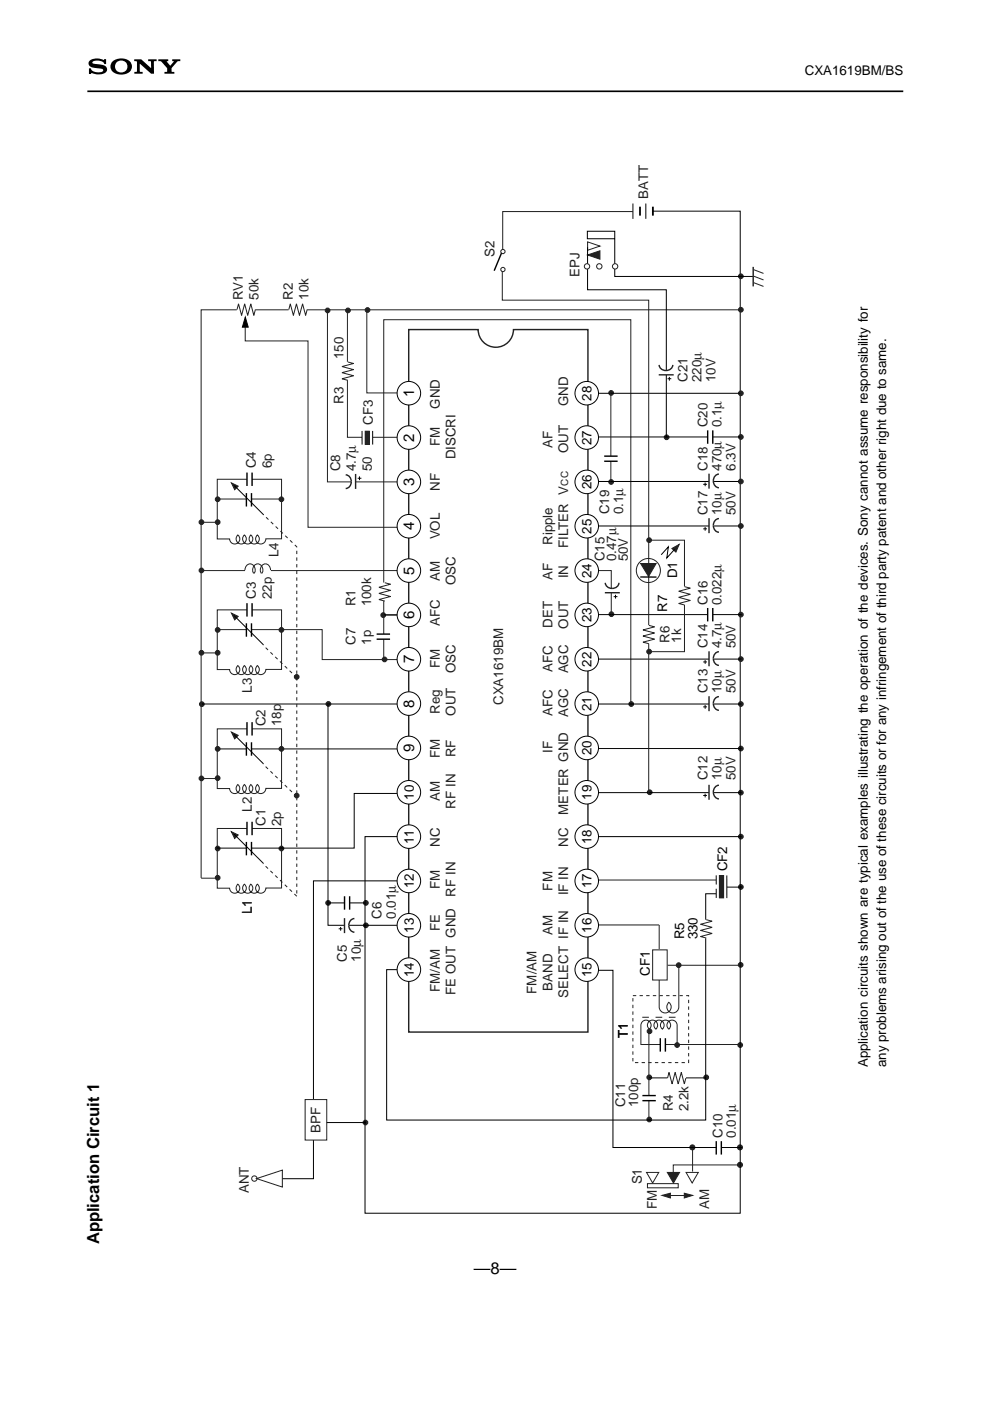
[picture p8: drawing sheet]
<svg xmlns="http://www.w3.org/2000/svg" width="210mm" height="297mm" viewBox="0 0 210 297" stroke-linecap="round" stroke-linejoin="round" font-family="sans-serif">
<path d="M18.9 12.9a3.3 3.3 0 0 1 3.2-.2v-.2h.4v1.1h-.4a1.68 1.68 0 0 0-2.5-.3 .65 .65 0 0 0 .8 .3h.6a1.36 1.36 0 0 1 1.7 1.4 2.8 2.8 0 0 1-3.3 .5l-.1 .2h-.4v-1.2h.4a1.69 1.69 0 0 0 2.3 .7l.2-.1v-.4l-.5-.2a4.1 4.1 0 0 1-2.4-.6 .8 .8 0 0 1 0-1zM23.9 13a2.74 2.74 0 0 1 4 .5 1.72 1.72 0 0 1-1.8 2.3h-.4v-.4a1.27 1.27 0 0 0 1.1-1.9 1.27 1.27 0 0 0-2.1-.2 1.27 1.27 0 0 0 .7 2l.3 .1v.4a1.84 1.84 0 0 1-2.2-2.3zM28.5 12.6h1.4l2.1 1.9v-1.5h-.6v-.4h1.8v.4h-.5v2.6h-.7l-2.4-2.1 .1 1.7h.5v.4h-1.7v-.4h.5v-2v-.2h-.5zM33.6 12.6h2.1v.4l-.3 .1 .7 .8 .7-.8-.3-.1v-.4h1.7v.4h-.5l-1.3 1.4v.8h.6v.4h-2.1v-.4h.5v-.7l-1.3-1.5h-.5z" fill="#000"/>
<path d="M18.5 19.4h173" fill="none" stroke="#000" stroke-width=".35"/>
<path d="M86.7 69.9h14.7a3.7 3.7 0 0 0 3.7 3.7 3.7 3.7 0 0 0 3.8-3.7h15.8v148.9h-38z" fill="none" stroke="#231f20" stroke-width=".3"/>
<path d="M156.7 65.7h-114.1v120.4" fill="none" stroke="#231f20" stroke-width=".21"/>
<path d="M50.3 65.4h3.7v.5h-3.7z" fill="#fff"/>
<path d="M50.3 65.4h3.7v.5h-3.7z" fill="none" stroke="#fff" stroke-width=".21"/>
<path d="M50.3 65.6l.3-1.2 .6 2.5 .7-2.5 .6 2.5 .7-2.5 .6 2.5 .3-1.3" fill="none" stroke="#231f20" stroke-width=".21"/>
<path d="M61.3 65.4h3.7v.5h-3.7z" fill="#fff"/>
<path d="M61.3 65.4h3.7v.5h-3.7z" fill="none" stroke="#fff" stroke-width=".21"/>
<path d="M61.2 65.6l.4-1.2 .6 2.5 .7-2.5 .6 2.5 .7-2.5 .6 2.5 .3-1.3" fill="none" stroke="#231f20" stroke-width=".21"/>
<circle cx="59.7" cy="105.9" r=".5" fill="#231f20"/>
<circle cx="59.7" cy="105.9" r=".5" fill="none" stroke="#231f20" stroke-width=".21"/>
<circle cx="46.2" cy="105.9" r=".5" fill="#231f20"/>
<circle cx="46.2" cy="105.9" r=".5" fill="none" stroke="#231f20" stroke-width=".21"/>
<circle cx="46.2" cy="110.7" r=".5" fill="#231f20"/>
<circle cx="46.2" cy="110.7" r=".5" fill="none" stroke="#231f20" stroke-width=".21"/>
<circle cx="42.7" cy="110.7" r=".5" fill="#231f20"/>
<circle cx="42.7" cy="110.7" r=".5" fill="none" stroke="#231f20" stroke-width=".21"/>
<circle cx="42.7" cy="138.4" r=".5" fill="#231f20"/>
<circle cx="42.7" cy="138.4" r=".5" fill="none" stroke="#231f20" stroke-width=".21"/>
<circle cx="42.7" cy="120.9" r=".5" fill="#231f20"/>
<circle cx="42.7" cy="120.9" r=".5" fill="none" stroke="#231f20" stroke-width=".21"/>
<circle cx="77.9" cy="65.7" r=".5" fill="#231f20"/>
<circle cx="77.9" cy="65.7" r=".5" fill="none" stroke="#231f20" stroke-width=".21"/>
<circle cx="73.8" cy="65.8" r=".5" fill="#231f20"/>
<circle cx="73.8" cy="65.8" r=".5" fill="none" stroke="#231f20" stroke-width=".21"/>
<circle cx="69.5" cy="65.8" r=".5" fill="#231f20"/>
<g fill="none" stroke="#231f20" stroke-width=".21">
<path d="M42.8 121h43.9"/>
<circle cx="69.5" cy="65.8" r=".5"/>
</g>
<circle cx="81.3" cy="130.4" r=".5" fill="#231f20"/>
<circle cx="81.3" cy="130.4" r=".5" fill="none" stroke="#231f20" stroke-width=".21"/>
<circle cx="81.5" cy="139.8" r=".5" fill="#231f20"/>
<circle cx="81.5" cy="139.8" r=".5" fill="none" stroke="#231f20" stroke-width=".21"/>
<circle cx="69.6" cy="149.2" r=".5" fill="#231f20"/>
<circle cx="69.6" cy="149.2" r=".5" fill="none" stroke="#231f20" stroke-width=".21"/>
<circle cx="42.8" cy="149.3" r=".5" fill="#231f20"/>
<g fill="none" stroke="#231f20" stroke-width=".21">
<path d="M81.5 130.4h5.2"/>
<circle cx="42.8" cy="149.3" r=".5"/>
</g>
<path d="M81.5 130.4h5.2M42.8 149.3h43.9M45.9 158.8h40.8" fill="none" stroke="#000" stroke-width=".21"/>
<circle cx="143.9" cy="204.6" r=".5" fill="#231f20"/>
<circle cx="143.9" cy="204.6" r=".5" fill="none" stroke="#231f20" stroke-width=".21"/>
<circle cx="157" cy="204.6" r=".5" fill="#231f20"/>
<circle cx="157" cy="204.6" r=".5" fill="none" stroke="#231f20" stroke-width=".21"/>
<circle cx="157.1" cy="177.4" r=".5" fill="#231f20"/>
<circle cx="157.1" cy="177.4" r=".5" fill="none" stroke="#231f20" stroke-width=".21"/>
<circle cx="157.1" cy="188.1" r=".5" fill="#231f20"/>
<circle cx="157.1" cy="188.1" r=".5" fill="none" stroke="#231f20" stroke-width=".21"/>
<circle cx="137.7" cy="218.6" r=".5" fill="#231f20"/>
<circle cx="137.7" cy="218.6" r=".5" fill="none" stroke="#231f20" stroke-width=".21"/>
<circle cx="137.7" cy="168" r=".5" fill="#231f20"/>
<circle cx="137.7" cy="168" r=".5" fill="none" stroke="#231f20" stroke-width=".21"/>
<circle cx="53.9" cy="249.9" r=".57" fill="#fff"/>
<circle cx="53.9" cy="249.9" r=".57" fill="none" stroke="#231f20" stroke-width=".21"/>
<path d="M125.5 177.4h31.7" fill="none" stroke="#000" stroke-width=".21"/>
<circle cx="157.1" cy="168.1" r=".5" fill="#231f20"/>
<circle cx="157.1" cy="168.1" r=".5" fill="none" stroke="#231f20" stroke-width=".21"/>
<path d="M124.4 168.1h32.8" fill="none" stroke="#000" stroke-width=".21"/>
<circle cx="157.1" cy="158.7" r=".5" fill="#231f20"/>
<circle cx="157.1" cy="158.7" r=".5" fill="none" stroke="#231f20" stroke-width=".21"/>
<path d="M124.4 158.7h32.8" fill="none" stroke="#000" stroke-width=".21"/>
<circle cx="156.9" cy="243.3" r=".53" fill="#231f20"/>
<g fill="none" stroke="#231f20" stroke-width=".21">
<path d="M124.6 51.3l2.6 .9-2.6 .9zM45.9 105.8h13.8M46.1 101.6h13.6v12.6h-3.3a1.09 1.09 0 0 1-1.6 1 1.09 1.09 0 0 1-.2-1.8 1.08 1.08 0 0 1 .1 1.6 1.08 1.08 0 0 1-1.6 0 1.08 1.08 0 0 1 .1-1.6 1.08 1.08 0 0 1 .1 1.6 1.08 1.08 0 0 1-1.6 0 1.08 1.08 0 0 1 .1-1.6 1.08 1.08 0 0 1 .1 1.6 1.08 1.08 0 0 1-1.6 0 1.08 1.08 0 0 1 .1-1.6 1.08 1.08 0 0 1-.2 1.8 1.08 1.08 0 0 1-1.5-.9h-2.6zM139.8 196.1v17.4a1.26 1.26 0 0 0 1.8 1.2 1.26 1.26 0 0 0 .2-2.2 1.28 1.28 0 0 0 .3 2.1 1.28 1.28 0 0 0 1.8-1.1v-8.8M141.6 204.7h15.6"/>
<circle cx="156.9" cy="243.3" r=".53"/>
</g>
<path d="M62.9 143.7l-7.1-6.9M62.9 189.4v-73.5l-7.1-6.8" fill="none" stroke="#231f20" stroke-width=".21" stroke-dasharray=".7 .7" stroke-linecap="butt"/>
<path d="M124.6 54.1l2.6-.9v1.8z" fill="#231f20"/>
<path d="M124.6 54.1l2.6-.9v1.8zM137.6 218.9v18.4M143.6 221.3v-3.9a1.08 1.08 0 0 0-1.6-1 1.08 1.08 0 0 0-.2 1.8 1.08 1.08 0 0 0 .1-1.6 1.08 1.08 0 0 0-1.6 0 1.08 1.08 0 0 0 .1 1.6 1.08 1.08 0 0 0 .1-1.6 1.08 1.08 0 0 0-1.5 0 1.08 1.08 0 0 0 .1 1.6 1.08 1.08 0 0 0 .1-1.6 1.08 1.08 0 0 0-1.6 0 1.08 1.08 0 0 0 .1 1.6 1.09 1.09 0 0 0-.3-1.8 1.09 1.09 0 0 0-1.5 1v4.1h21.4" fill="none" stroke="#231f20" stroke-width=".21"/>
<path d="M134.2 211.1h11.8v14.2h-11.8z" fill="none" stroke="#231f20" stroke-width=".21" stroke-dasharray=".7 .7" stroke-linecap="butt"/>
<circle cx="156.9" cy="247" r=".53" fill="#231f20"/>
<circle cx="156.9" cy="247" r=".53" fill="none" stroke="#231f20" stroke-width=".21"/>
<circle cx="146.8" cy="243.3" r=".53" fill="#231f20"/>
<g fill="none" stroke="#231f20" stroke-width=".21">
<path d="M146.8 243.3v5.1M157.2 247h-14.5v2.1"/>
<circle cx="146.8" cy="243.3" r=".53"/>
</g>
<path d="M141.5 248.6h2.6l-1.3 2.2z" fill="#231f20"/>
<path d="M141.5 248.6h2.6l-1.3 2.2z" fill="none" stroke="#231f20" stroke-width=".21"/>
<path d="M145.5 248.6h2.6l-1.3 2.2z" fill="#fff"/>
<path d="M145.5 248.6h2.6l-1.3 2.2z" fill="none" stroke="#231f20" stroke-width=".21"/>
<path d="M137.1 248.6h2.6l-1.3 2.2z" fill="#fff"/>
<path d="M137.1 248.6h2.6l-1.3 2.2zM137.3 251h6.5v.8h-6.5z" fill="none" stroke="#231f20" stroke-width=".21"/>
<path d="M138.4 201.4h3.1v6.4h-3.1z" fill="#fff"/>
<path d="M138.4 201.4h3.1v6.4h-3.1zM141.2 253.5h4.7" fill="none" stroke="#231f20" stroke-width=".21"/>
<path d="M136.2 215.7h7.1" fill="none" stroke="#231f20" stroke-width=".21" stroke-dasharray="1.4 1.4" stroke-linecap="butt"/>
<path d="M140.4 253.4l1.7-.4v1z" fill="#231f20"/>
<path d="M140.4 253.4l1.7-.4v1z" fill="none" stroke="#231f20" stroke-width=".21"/>
<path d="M145.1 253l1.8 .4-1.8 .6z" fill="#231f20"/>
<path d="M145.1 253l1.8 .4-1.8 .6z" fill="none" stroke="#231f20" stroke-width=".21"/>
<path d="M142.5 116.3l1.5-.9-.7 1.7z" fill="#231f20"/>
<path d="M73.7 65.8v26.9h13.4M77.8 65.8v17.5h9.3M142.5 116.3l1.5-.9-.7 1.7zM81.4 139.8v-72h52.4v81.5" fill="none" stroke="#231f20" stroke-width=".21"/>
<path d="M143 116.5l-1.6 1.8 .3-2.4-1.5 1.7" fill="none" stroke="#000" stroke-width=".21"/>
<path d="M76.8 92.1h2.2v1.4h-2.2z" fill="#fff"/>
<path d="M77.4 91.4h.9v2.8h-.9z" fill="#231f20"/>
<path d="M69.4 65.8v36.4h17.3M77.4 91.4h.9v2.8h-.9z" fill="none" stroke="#231f20" stroke-width=".21"/>
<path d="M76.8 91.4v2.9M79 91.4v2.9" fill="none" stroke="#000" stroke-width=".21"/>
<path d="M73.5 76.8h.5v3.7h-.5z" fill="#fff"/>
<path d="M73.5 76.8h.5v3.7h-.5z" fill="none" stroke="#fff" stroke-width=".21"/>
<path d="M73.8 76.7l1.2 .4-2.5 .6 2.5 .7-2.5 .6 2.5 .7-2.5 .6 1.3 .3" fill="none" stroke="#231f20" stroke-width=".21"/>
<path d="M74.5 101.7h.9v.9h-.9z" fill="#fff"/>
<path d="M73.3 100.7a1.47 1.47 0 0 1 1.2 1.4 1.47 1.47 0 0 1-1.2 1.5M75.4 100.5v3.2" fill="none" stroke="#231f20" stroke-width=".3"/>
<path d="M76.2 101v.8M76.6 101.4h-.8" fill="none" stroke="#000" stroke-width=".21"/>
<path d="M150.3 167.4h.9v1h-.9z" fill="#fff"/>
<path d="M150.3 166.4v3.2M152.4 166.5a1.47 1.47 0 0 0-1.2 1.4 1.47 1.47 0 0 0 1.2 1.5" fill="none" stroke="#231f20" stroke-width=".3"/>
<path d="M52 67.2l.6 2.2h-1.2zM149.5 168.3v.8M149.9 168.6l-.8 .1" fill="none" stroke="#000" stroke-width=".21"/>
<path d="M52 68.8v3.5h13.3v39.5h21.4" fill="none" stroke="#231f20" stroke-width=".21"/>
<path d="M52 67.2l.6 2.2h-1.2z" fill="#000"/>
<path d="M52.5 101.3h1v.6h-1z" fill="#fff"/>
<path d="M52.4 100.2v2.8M53.4 100.2v2.8" fill="none" stroke="#000" stroke-width=".3"/>
<path d="M52.3 105.6h1v.7h-1z" fill="#fff"/>
<path d="M49.1 102.4l1.4 .7-.7 .7z" fill="#231f20"/>
<path d="M42.6 110.7h3.4M49.1 102.4l1.4 .7-.7 .7z" fill="none" stroke="#231f20" stroke-width=".21"/>
<path d="M52.2 104.5v2.9M53.3 104.5v2.9" fill="none" stroke="#000" stroke-width=".3"/>
<path d="M49.6 102.9l6.3 6.2" fill="none" stroke="#000" stroke-width=".21"/>
<circle cx="59.7" cy="133.6" r=".5" fill="#231f20"/>
<circle cx="59.7" cy="133.6" r=".5" fill="none" stroke="#231f20" stroke-width=".21"/>
<circle cx="62.9" cy="143.5" r=".5" fill="#231f20"/>
<circle cx="62.9" cy="143.5" r=".5" fill="none" stroke="#231f20" stroke-width=".21"/>
<circle cx="62.9" cy="168.7" r=".5" fill="#231f20"/>
<circle cx="62.9" cy="168.7" r=".5" fill="none" stroke="#231f20" stroke-width=".21"/>
<circle cx="143.6" cy="221.6" r=".5" fill="#231f20"/>
<circle cx="143.6" cy="221.6" r=".5" fill="none" stroke="#231f20" stroke-width=".21"/>
<circle cx="156.9" cy="221.6" r=".5" fill="#231f20"/>
<circle cx="156.9" cy="221.6" r=".5" fill="none" stroke="#231f20" stroke-width=".21"/>
<circle cx="149.7" cy="228.4" r=".5" fill="#231f20"/>
<circle cx="149.7" cy="228.4" r=".5" fill="none" stroke="#231f20" stroke-width=".21"/>
<circle cx="137.7" cy="228.4" r=".5" fill="#231f20"/>
<circle cx="137.7" cy="228.4" r=".5" fill="none" stroke="#231f20" stroke-width=".21"/>
<circle cx="137.7" cy="237.4" r=".5" fill="#231f20"/>
<circle cx="137.7" cy="237.4" r=".5" fill="none" stroke="#231f20" stroke-width=".21"/>
<circle cx="46.2" cy="133.6" r=".5" fill="#231f20"/>
<circle cx="46.2" cy="133.6" r=".5" fill="none" stroke="#231f20" stroke-width=".21"/>
<circle cx="46.2" cy="138.4" r=".5" fill="#231f20"/>
<g fill="none" stroke="#231f20" stroke-width=".21">
<path d="M46.1 129.3h13.6v12.6h-3.3a1.09 1.09 0 0 1-1.6 1 1.09 1.09 0 0 1-.2-1.8 1.08 1.08 0 0 1 .1 1.6 1.08 1.08 0 0 1-1.6 0 1.08 1.08 0 0 1 .1-1.6 1.08 1.08 0 0 1 .1 1.6 1.08 1.08 0 0 1-1.6 0 1.08 1.08 0 0 1 .1-1.6 1.08 1.08 0 0 1 .1 1.6 1.08 1.08 0 0 1-1.6 0 1.08 1.08 0 0 1 .1-1.6 1.08 1.08 0 0 1-.2 1.8 1.08 1.08 0 0 1-1.5-.9h-2.6z"/>
<circle cx="46.2" cy="138.4" r=".5"/>
</g>
<path d="M52.5 129h1v.6h-1z" fill="#fff"/>
<path d="M52.4 127.9v2.8M53.4 127.9v2.8" fill="none" stroke="#000" stroke-width=".3"/>
<path d="M42.6 138.4h3.4" fill="none" stroke="#231f20" stroke-width=".21"/>
<path d="M51.9 120.4h5.5v.9h-5.5z" fill="#fff"/>
<path d="M53 119.5a1.24 1.24 0 0 1 .8 2 1.15 1.15 0 0 1 .7-1.9 1.15 1.15 0 0 1 1.2 1.6l-.2 .3a1.12 1.12 0 0 1 .4-1.8 1.12 1.12 0 0 1 1.5 1.2M53 119.5a1.21 1.21 0 0 0-1.1 1.4" fill="none" stroke="#231f20" stroke-width=".21"/>
<path d="M81.3 123.6h.5v3.7h-.5z" fill="#fff"/>
<path d="M81.3 123.6h.5v3.7h-.5z" fill="none" stroke="#fff" stroke-width=".21"/>
<path d="M46 133.5h22.3v6.3h18.4M81.6 123.6l1.2 .3-2.5 .6 2.5 .7-2.5 .6 2.5 .7-2.5 .6 1.3 .3" fill="none" stroke="#231f20" stroke-width=".21"/>
<path d="M52.3 133.2h1v.7h-1z" fill="#fff"/>
<path d="M49.1 130l1.4 .7-.7 .7z" fill="#231f20"/>
<path d="M49.1 130l1.4 .7-.7 .7z" fill="none" stroke="#231f20" stroke-width=".21"/>
<path d="M52.2 132.2v2.8M53.3 132.2v2.8" fill="none" stroke="#000" stroke-width=".3"/>
<path d="M49.6 130.5l6.3 6.2" fill="none" stroke="#000" stroke-width=".21"/>
<circle cx="42.7" cy="165" r=".5" fill="#231f20"/>
<circle cx="42.7" cy="165" r=".5" fill="none" stroke="#231f20" stroke-width=".21"/>
<path d="M62.9 168.9l-7.1-6.9" fill="none" stroke="#231f20" stroke-width=".21" stroke-dasharray=".7 .7" stroke-linecap="butt"/>
<circle cx="59.7" cy="158.8" r=".5" fill="#231f20"/>
<circle cx="59.7" cy="158.8" r=".5" fill="none" stroke="#231f20" stroke-width=".21"/>
<circle cx="46.2" cy="158.8" r=".5" fill="#231f20"/>
<circle cx="46.2" cy="158.8" r=".5" fill="none" stroke="#231f20" stroke-width=".21"/>
<circle cx="46.2" cy="165" r=".5" fill="#231f20"/>
<g fill="none" stroke="#231f20" stroke-width=".21">
<path d="M46.1 154.5h13.6v12.7h-3.3a1.09 1.09 0 0 1-1.6 1 1.09 1.09 0 0 1-.2-1.9 1.08 1.08 0 0 1 .1 1.6 1.08 1.08 0 0 1-1.6 0 1.08 1.08 0 0 1 .1-1.6 1.08 1.08 0 0 1 .1 1.6 1.08 1.08 0 0 1-1.6 0 1.08 1.08 0 0 1 .1-1.6 1.08 1.08 0 0 1 .1 1.6 1.08 1.08 0 0 1-1.6 0 1.08 1.08 0 0 1 .1-1.6 1.08 1.08 0 0 1-.2 1.9 1.08 1.08 0 0 1-1.5-1h-2.6z"/>
<circle cx="46.2" cy="165" r=".5"/>
</g>
<path d="M52.5 154.2h1v.6h-1z" fill="#fff"/>
<path d="M52.4 153.1v2.9M53.4 153.1v2.9" fill="none" stroke="#000" stroke-width=".3"/>
<path d="M140.1 221.2h1v.6h-1z" fill="#fff"/>
<path d="M140 220.1v2.9M141.1 220.1v2.9" fill="none" stroke="#000" stroke-width=".3"/>
<path d="M137.3 232.3h.6v1h-.6z" fill="#fff"/>
<path d="M136.2 233.4h2.8M136.2 232.3h2.8" fill="none" stroke="#000" stroke-width=".3"/>
<path d="M42.6 165.1h3.4" fill="none" stroke="#231f20" stroke-width=".21"/>
<path d="M52.3 158.4h1v.7h-1z" fill="#fff"/>
<path d="M49.1 155.2l1.4 .7-.7 .8z" fill="#231f20"/>
<path d="M49.1 155.2l1.4 .7-.7 .8z" fill="none" stroke="#231f20" stroke-width=".21"/>
<path d="M52.2 157.4v2.8M53.3 157.4v2.8" fill="none" stroke="#000" stroke-width=".3"/>
<path d="M49.6 155.7l6.3 6.3" fill="none" stroke="#000" stroke-width=".21"/>
<path d="M62.9 190l-7.1-6.8" fill="none" stroke="#231f20" stroke-width=".21" stroke-dasharray=".7 .7" stroke-linecap="butt"/>
<circle cx="59.7" cy="179.9" r=".5" fill="#231f20"/>
<circle cx="59.7" cy="179.9" r=".5" fill="none" stroke="#231f20" stroke-width=".21"/>
<circle cx="77.6" cy="196.2" r=".5" fill="#231f20"/>
<circle cx="77.6" cy="196.2" r=".5" fill="none" stroke="#231f20" stroke-width=".21"/>
<circle cx="77.6" cy="191.4" r=".5" fill="#231f20"/>
<circle cx="77.6" cy="191.4" r=".5" fill="none" stroke="#231f20" stroke-width=".21"/>
<circle cx="69.6" cy="191.4" r=".5" fill="#231f20"/>
<circle cx="69.6" cy="191.4" r=".5" fill="none" stroke="#231f20" stroke-width=".21"/>
<circle cx="77.5" cy="238" r=".5" fill="#231f20"/>
<circle cx="77.5" cy="238" r=".5" fill="none" stroke="#231f20" stroke-width=".21"/>
<circle cx="46.2" cy="179.9" r=".5" fill="#231f20"/>
<circle cx="46.2" cy="179.9" r=".5" fill="none" stroke="#231f20" stroke-width=".21"/>
<circle cx="46.2" cy="186.1" r=".5" fill="#231f20"/>
<g fill="none" stroke="#231f20" stroke-width=".21">
<path d="M46.1 175.7h13.6v12.6h-3.3a1.09 1.09 0 0 1-1.6 1 1.09 1.09 0 0 1-.2-1.8 1.08 1.08 0 0 1 .1 1.5 1.08 1.08 0 0 1-1.6 0 1.08 1.08 0 0 1 .1-1.5 1.08 1.08 0 0 1 .1 1.5 1.08 1.08 0 0 1-1.6 0 1.08 1.08 0 0 1 .1-1.5 1.08 1.08 0 0 1 .1 1.5 1.08 1.08 0 0 1-1.6 0 1.08 1.08 0 0 1 .1-1.5 1.08 1.08 0 0 1-.2 1.8 1.08 1.08 0 0 1-1.5-1h-2.6z"/>
<circle cx="46.2" cy="186.1" r=".5"/>
</g>
<path d="M52.5 175.3h1v.7h-1z" fill="#fff"/>
<path d="M52.4 174.2v2.9M53.4 174.2v2.9" fill="none" stroke="#000" stroke-width=".3"/>
<path d="M42.6 186.2h3.4" fill="none" stroke="#231f20" stroke-width=".21"/>
<path d="M81 134.5h.6v1h-.6z" fill="#fff"/>
<path d="M79.9 134.4h2.8M79.9 135.5h2.8" fill="none" stroke="#000" stroke-width=".3"/>
<path d="M69.5 149.3v46.9h17.2M86.7 168.2h-11.6v11.6h-29.2" fill="none" stroke="#000" stroke-width=".21"/>
<path d="M52.3 179.6h1v.6h-1z" fill="#fff"/>
<path d="M49.1 176.3l1.4 .7-.7 .8z" fill="#231f20"/>
<path d="M49.1 176.3l1.4 .7-.7 .8z" fill="none" stroke="#231f20" stroke-width=".21"/>
<path d="M52.2 178.5v2.8M53.3 178.5v2.8" fill="none" stroke="#000" stroke-width=".3"/>
<path d="M138.3 44.8h18.6v212.4h-79.5v-79.8h9.3M49.6 176.9l6.3 6.2M86.5 186.8h-20v63.1h-6.7M151.9 189.5h-2.3v48h-67.6v-31.9h4.7" fill="none" stroke="#000" stroke-width=".21"/>
<path d="M64.7 233.1h4.6v8.6h-4.6z" fill="#fff"/>
<path d="M124.6 196.1h15.1M64.7 233.1h4.6v8.6h-4.6z" fill="none" stroke="#231f20" stroke-width=".21"/>
<path d="M124.8 205.7h5.2v37.6h27.3" fill="none" stroke="#000" stroke-width=".21"/>
<circle cx="86.7" cy="83.4" r="2.49" fill="#fff"/>
<circle cx="86.7" cy="83.4" r="2.49" fill="none" stroke="#000" stroke-width=".21"/>
<circle cx="86.7" cy="92.8" r="2.49" fill="#fff"/>
<circle cx="86.7" cy="92.8" r="2.49" fill="none" stroke="#000" stroke-width=".21"/>
<circle cx="86.7" cy="102.2" r="2.49" fill="#fff"/>
<circle cx="86.7" cy="102.2" r="2.49" fill="none" stroke="#000" stroke-width=".21"/>
<circle cx="86.7" cy="111.6" r="2.49" fill="#fff"/>
<circle cx="86.7" cy="111.6" r="2.49" fill="none" stroke="#000" stroke-width=".21"/>
<circle cx="86.7" cy="121" r="2.49" fill="#fff"/>
<circle cx="86.7" cy="121" r="2.49" fill="none" stroke="#000" stroke-width=".21"/>
<circle cx="86.7" cy="130.4" r="2.49" fill="#fff"/>
<circle cx="86.7" cy="130.4" r="2.49" fill="none" stroke="#000" stroke-width=".21"/>
<circle cx="86.7" cy="139.8" r="2.49" fill="#fff"/>
<circle cx="86.7" cy="139.8" r="2.49" fill="none" stroke="#000" stroke-width=".21"/>
<circle cx="86.7" cy="149.2" r="2.49" fill="#fff"/>
<circle cx="86.7" cy="149.2" r="2.49" fill="none" stroke="#000" stroke-width=".21"/>
<circle cx="86.7" cy="158.6" r="2.49" fill="#fff"/>
<circle cx="86.7" cy="158.6" r="2.49" fill="none" stroke="#000" stroke-width=".21"/>
<circle cx="86.7" cy="168" r="2.49" fill="#fff"/>
<circle cx="86.7" cy="168" r="2.49" fill="none" stroke="#000" stroke-width=".21"/>
<circle cx="86.7" cy="177.4" r="2.49" fill="#fff"/>
<circle cx="86.7" cy="177.4" r="2.49" fill="none" stroke="#000" stroke-width=".21"/>
<circle cx="86.7" cy="186.8" r="2.49" fill="#fff"/>
<circle cx="86.7" cy="186.8" r="2.49" fill="none" stroke="#000" stroke-width=".21"/>
<circle cx="86.7" cy="196.2" r="2.49" fill="#fff"/>
<circle cx="86.7" cy="196.2" r="2.49" fill="none" stroke="#000" stroke-width=".21"/>
<circle cx="86.7" cy="205.6" r="2.49" fill="#fff"/>
<g fill="none" stroke="#000" stroke-width=".21">
<path d="M137.6 228.5h12.1"/>
<circle cx="86.7" cy="205.6" r="2.49"/>
</g>
<path d="M141.6 228.3h3.7v.5h-3.7z" fill="#fff"/>
<path d="M141.6 228.3h3.7v.5h-3.7z" fill="none" stroke="#fff" stroke-width=".21"/>
<path d="M141.5 228.6l.3-1.2 .7 2.4 .6-2.4 .7 2.4 .7-2.4 .6 2.4 .3-1.2" fill="none" stroke="#231f20" stroke-width=".21"/>
<path d="M149.5 195.1h.5v3.7h-.5z" fill="#fff"/>
<path d="M149.5 195.1h.5v3.7h-.5z" fill="none" stroke="#fff" stroke-width=".21"/>
<path d="M149.7 195l1.3 .3-2.5 .7 2.5 .6-2.5 .7 2.5 .6-2.5 .7 1.2 .3" fill="none" stroke="#231f20" stroke-width=".21"/>
<path d="M151.9 243h1.1v.7h-1.1z" fill="#fff"/>
<path d="M151.9 241.9v2.9M152.9 241.9v2.9" fill="none" stroke="#000" stroke-width=".3"/>
<path d="M124.7 186.6h27.1" fill="none" stroke="#231f20" stroke-width=".21"/>
<path d="M151.9 186.1h2.2v3.9h-2.2z" fill="#fff"/>
<path d="M152.5 185.6h.9v4.8h-.9z" fill="#231f20"/>
<path d="M152.5 185.6h.9v4.8h-.9z" fill="none" stroke="#231f20" stroke-width=".21"/>
<path d="M151.9 185.6v1.9M151.9 188.4v2M154.1 185.6v4.8M154.1 188.1h3.3" fill="none" stroke="#000" stroke-width=".21"/>
<circle cx="157.1" cy="149.3" r=".5" fill="#231f20"/>
<circle cx="157.1" cy="149.3" r=".5" fill="none" stroke="#231f20" stroke-width=".21"/>
<circle cx="133.8" cy="149.3" r=".5" fill="#231f20"/>
<circle cx="133.8" cy="149.3" r=".5" fill="none" stroke="#231f20" stroke-width=".21"/>
<circle cx="137.6" cy="138.2" r=".5" fill="#231f20"/>
<circle cx="137.6" cy="138.2" r=".5" fill="none" stroke="#231f20" stroke-width=".21"/>
<circle cx="137.6" cy="114.5" r=".5" fill="#231f20"/>
<circle cx="137.6" cy="114.5" r=".5" fill="none" stroke="#231f20" stroke-width=".21"/>
<circle cx="129.6" cy="102.2" r=".5" fill="#231f20"/>
<circle cx="129.6" cy="102.2" r=".5" fill="none" stroke="#231f20" stroke-width=".21"/>
<circle cx="129.6" cy="83.3" r=".5" fill="#231f20"/>
<circle cx="129.6" cy="83.3" r=".5" fill="none" stroke="#231f20" stroke-width=".21"/>
<circle cx="141.3" cy="92.7" r=".5" fill="#231f20"/>
<circle cx="141.3" cy="92.7" r=".5" fill="none" stroke="#231f20" stroke-width=".21"/>
<circle cx="129.6" cy="130.2" r=".5" fill="#231f20"/>
<circle cx="129.6" cy="130.2" r=".5" fill="none" stroke="#231f20" stroke-width=".21"/>
<path d="M124.4 149.3h32.8" fill="none" stroke="#000" stroke-width=".21"/>
<path d="M150.3 148.7h.9v.9h-.9z" fill="#fff"/>
<path d="M150.3 147.6v3.2M152.4 147.7a1.47 1.47 0 0 0-1.2 1.4 1.47 1.47 0 0 0 1.2 1.5" fill="none" stroke="#231f20" stroke-width=".3"/>
<path d="M149.5 149.5v.8M149.9 149.9h-.8" fill="none" stroke="#000" stroke-width=".21"/>
<circle cx="157.1" cy="111.5" r=".5" fill="#231f20"/>
<circle cx="157.1" cy="111.5" r=".5" fill="none" stroke="#231f20" stroke-width=".21"/>
<path d="M124.4 111.5h32.2" fill="none" stroke="#000" stroke-width=".21"/>
<path d="M150.3 110.9h.9v.9h-.9z" fill="#fff"/>
<path d="M150.3 109.9v3.1M152.4 110a1.47 1.47 0 0 0-1.2 1.4 1.47 1.47 0 0 0 1.2 1.4" fill="none" stroke="#231f20" stroke-width=".3"/>
<path d="M149.5 111.7v.8M149.9 112.1h-.8" fill="none" stroke="#000" stroke-width=".21"/>
<circle cx="157.1" cy="102.1" r=".5" fill="#231f20"/>
<circle cx="157.1" cy="102.1" r=".5" fill="none" stroke="#231f20" stroke-width=".21"/>
<path d="M124.4 102.1h32.2" fill="none" stroke="#000" stroke-width=".21"/>
<path d="M150.3 101.5h.9v.9h-.9z" fill="#fff"/>
<path d="M150.3 100.4v3.2M152.4 100.5a1.47 1.47 0 0 0-1.2 1.5 1.47 1.47 0 0 0 1.2 1.4" fill="none" stroke="#231f20" stroke-width=".3"/>
<path d="M149.5 102.3v.8M149.9 102.7h-.8" fill="none" stroke="#000" stroke-width=".21"/>
<circle cx="157.1" cy="139.7" r=".5" fill="#231f20"/>
<circle cx="157.1" cy="139.7" r=".5" fill="none" stroke="#231f20" stroke-width=".21"/>
<path d="M124.4 139.7h32.8" fill="none" stroke="#000" stroke-width=".21"/>
<circle cx="157.1" cy="130.3" r=".5" fill="#231f20"/>
<circle cx="157.1" cy="130.3" r=".5" fill="none" stroke="#231f20" stroke-width=".21"/>
<path d="M124.8 130.3h32.4" fill="none" stroke="#000" stroke-width=".21"/>
<path d="M150.3 139.1h.9v1h-.9z" fill="#fff"/>
<path d="M150.3 138.1v3.2M152.4 138.2a1.47 1.47 0 0 0-1.2 1.4 1.47 1.47 0 0 0 1.2 1.5" fill="none" stroke="#231f20" stroke-width=".3"/>
<path d="M149.5 140v.7M149.9 140.3h-.8" fill="none" stroke="#000" stroke-width=".21"/>
<path d="M150.1 130h1v.6h-1z" fill="#fff"/>
<path d="M150 128.9v2.8M151.1 128.9v2.8" fill="none" stroke="#000" stroke-width=".3"/>
<circle cx="157.1" cy="92.6" r=".5" fill="#231f20"/>
<circle cx="157.1" cy="92.6" r=".5" fill="none" stroke="#231f20" stroke-width=".21"/>
<path d="M124.8 92.6h32.1" fill="none" stroke="#000" stroke-width=".21"/>
<circle cx="157.1" cy="83.4" r=".5" fill="#231f20"/>
<circle cx="157.1" cy="83.4" r=".5" fill="none" stroke="#231f20" stroke-width=".21"/>
<circle cx="157.1" cy="65.7" r=".5" fill="#231f20"/>
<circle cx="157.1" cy="65.7" r=".5" fill="none" stroke="#231f20" stroke-width=".21"/>
<circle cx="157.1" cy="58.6" r=".5" fill="#231f20"/>
<circle cx="157.1" cy="58.6" r=".5" fill="none" stroke="#231f20" stroke-width=".21"/>
<path d="M124.8 83.4h32.1" fill="none" stroke="#000" stroke-width=".21"/>
<path d="M150.1 92.3h1v.7h-1z" fill="#fff"/>
<path d="M150 91.2v2.9M151.1 91.2v2.9" fill="none" stroke="#000" stroke-width=".3"/>
<path d="M106.5 57.2v6.4h31v104.6" fill="none" stroke="#231f20" stroke-width=".21"/>
<path d="M137.3 132.6h.5v3.8h-.5z" fill="#fff"/>
<path d="M137.3 132.6h.5v3.8h-.5z" fill="none" stroke="#fff" stroke-width=".21"/>
<path d="M124.4 121h5.2v9.2M137.6 132.6l1.2 .3-2.5 .7 2.5 .6-2.5 .7 2.5 .6-2.5 .7 1.3 .3" fill="none" stroke="#231f20" stroke-width=".21"/>
<path d="M129.3 124.8h.9v.9h-.9z" fill="#fff"/>
<path d="M128.2 125.7h3.2M128.3 123.6a1.47 1.47 0 0 0 1.5 1.2 1.47 1.47 0 0 0 1.4-1.2" fill="none" stroke="#231f20" stroke-width=".3"/>
<path d="M130.5 126.1v.8M130.9 126.5h-.8" fill="none" stroke="#000" stroke-width=".21"/>
<path d="M137.6 114.5h7.5v23.7h-7.6" fill="none" stroke="#231f20" stroke-width=".21"/>
<path d="M144.9 124.4h.5v3.8h-.5z" fill="#fff"/>
<path d="M144.9 124.4h.5v3.8h-.5z" fill="none" stroke="#fff" stroke-width=".21"/>
<path d="M129.5 83.3v18.8M145.2 124.4l1.2 .3-2.5 .7 2.5 .6-2.5 .7 2.5 .6-2.5 .7 1.3 .3" fill="none" stroke="#231f20" stroke-width=".21"/>
<path d="M129.2 96.8h.7v1h-.7z" fill="#fff"/>
<path d="M128.1 96.7h2.8M128.1 97.8h2.8" fill="none" stroke="#000" stroke-width=".3"/>
<circle cx="137.5" cy="121" r="2.55" fill="none" stroke="#231f20" stroke-width=".21"/>
<path d="M135.8 119.5h3.3l-1.6 2.7z" fill="#231f20"/>
<path d="M135.8 119.5h3.3l-1.6 2.7z" fill="none" stroke="#231f20" stroke-width=".21"/>
<path d="M135.8 122.3l3.4 .1" fill="none" stroke="#000" stroke-width=".28"/>
<path d="M124.6 52.4v9h16.7v31.3" fill="none" stroke="#000" stroke-width=".21"/>
<path d="M140.7 78.6h.9v.9h-.9z" fill="#fff"/>
<path d="M139.7 79.5h3.1M139.8 77.4a1.47 1.47 0 0 0 1.4 1.2 1.47 1.47 0 0 0 1.4-1.2" fill="none" stroke="#231f20" stroke-width=".3"/>
<path d="M141.9 79.9v.8M142.3 80.3h-.8" fill="none" stroke="#000" stroke-width=".21"/>
<circle cx="124.4" cy="205.6" r="2.49" fill="#fff"/>
<circle cx="124.4" cy="205.6" r="2.49" fill="none" stroke="#000" stroke-width=".21"/>
<circle cx="124.4" cy="196.2" r="2.49" fill="#fff"/>
<circle cx="124.4" cy="196.2" r="2.49" fill="none" stroke="#000" stroke-width=".21"/>
<circle cx="124.4" cy="186.8" r="2.49" fill="#fff"/>
<circle cx="124.4" cy="186.8" r="2.49" fill="none" stroke="#000" stroke-width=".21"/>
<circle cx="124.4" cy="177.4" r="2.49" fill="#fff"/>
<circle cx="124.4" cy="177.4" r="2.49" fill="none" stroke="#000" stroke-width=".21"/>
<circle cx="124.4" cy="168" r="2.49" fill="#fff"/>
<circle cx="124.4" cy="168" r="2.49" fill="none" stroke="#000" stroke-width=".21"/>
<circle cx="124.4" cy="158.6" r="2.49" fill="#fff"/>
<circle cx="124.4" cy="158.6" r="2.49" fill="none" stroke="#000" stroke-width=".21"/>
<circle cx="124.4" cy="121" r="2.49" fill="#fff"/>
<circle cx="124.4" cy="121" r="2.49" fill="none" stroke="#000" stroke-width=".21"/>
<circle cx="124.4" cy="111.6" r="2.49" fill="#fff"/>
<circle cx="124.4" cy="111.6" r="2.49" fill="none" stroke="#000" stroke-width=".21"/>
<circle cx="124.4" cy="102.2" r="2.49" fill="#fff"/>
<circle cx="124.4" cy="102.2" r="2.49" fill="none" stroke="#000" stroke-width=".21"/>
<circle cx="124.4" cy="92.8" r="2.49" fill="#fff"/>
<circle cx="124.4" cy="92.8" r="2.49" fill="none" stroke="#000" stroke-width=".21"/>
<circle cx="124.4" cy="83.4" r="2.49" fill="#fff"/>
<circle cx="124.4" cy="83.4" r="2.49" fill="none" stroke="#000" stroke-width=".21"/>
<circle cx="124.4" cy="130.4" r="2.49" fill="#fff"/>
<circle cx="124.4" cy="130.4" r="2.49" fill="none" stroke="#000" stroke-width=".21"/>
<circle cx="124.4" cy="149.2" r="2.49" fill="#fff"/>
<circle cx="124.4" cy="149.2" r="2.49" fill="none" stroke="#000" stroke-width=".21"/>
<circle cx="124.4" cy="139.8" r="2.49" fill="#fff"/>
<circle cx="124.4" cy="139.8" r="2.49" fill="none" stroke="#000" stroke-width=".21"/>
<circle cx="124.5" cy="56.5" r=".57" fill="#fff"/>
<circle cx="124.5" cy="56.5" r=".57" fill="none" stroke="#231f20" stroke-width=".21"/>
<circle cx="127.1" cy="56.5" r=".57" fill="#fff"/>
<circle cx="127.1" cy="56.5" r=".57" fill="none" stroke="#231f20" stroke-width=".21"/>
<path d="M130.3 50.6h-5.8v-1.6h5.8v9.6h29.4" fill="none" stroke="#000" stroke-width=".21"/>
<circle cx="130.4" cy="56.5" r=".57" fill="#fff"/>
<circle cx="130.4" cy="56.5" r=".57" fill="none" stroke="#231f20" stroke-width=".21"/>
<path d="M137 43.8h1.2v1.9h-1.2z" fill="#fff"/>
<path d="M136.9 43.2v3.2" fill="none" stroke="#000" stroke-width=".21"/>
<path d="M138.4 43.8v1.9" fill="none" stroke="#000" stroke-width=".39"/>
<path d="M134.2 43.8h1.3v1.9h-1.3z" fill="#fff"/>
<path d="M134.2 43.2v3.2" fill="none" stroke="#000" stroke-width=".21"/>
<path d="M135.7 43.8v1.9" fill="none" stroke="#000" stroke-width=".39"/>
<path d="M159.7 56.6v4.1" fill="none" stroke="#231f20" stroke-width=".3"/>
<path d="M134.2 44.9h-27.6v8.3M159.8 59.9l2.1 .8M159.8 58.6l2.1 .8M159.8 57.2l2.1 .8" fill="none" stroke="#231f20" stroke-width=".21"/>
<g fill="#fff">
<path d="M105.9 53.5h1.4v3.4h-1.4z"/>
<circle cx="106.6" cy="57.1" r=".45"/>
</g>
<circle cx="106.6" cy="57.1" r=".45" fill="none" stroke="#231f20" stroke-width=".21"/>
<circle cx="106.6" cy="53.3" r=".45" fill="#fff"/>
<circle cx="106.6" cy="53.3" r=".45" fill="none" stroke="#231f20" stroke-width=".21"/>
<path d="M106.3 53.7l-1.5 3.7" fill="none" stroke="#000" stroke-width=".3"/>
<path d="M73.1 195.7h.8v.9h-.8z" fill="#fff"/>
<path d="M73 194.7v3.1M75.1 194.8a1.47 1.47 0 0 0-1.1 1.4 1.47 1.47 0 0 0 1.1 1.4" fill="none" stroke="#231f20" stroke-width=".3"/>
<path d="M69.6 191.4h7.8M72.2 196.5v.8M72.6 196.9h-.8" fill="none" stroke="#000" stroke-width=".21"/>
<path d="M73.1 191.1h1.1v.6h-1.1z" fill="#fff"/>
<path d="M73.1 190v2.9M74.1 190v2.9" fill="none" stroke="#000" stroke-width=".3"/>
<path d="M69.3 238h8.2" fill="none" stroke="#000" stroke-width=".21"/>
<path d="M54.4 249.9l5.5-1.8v3.6z" fill="#fff"/>
<path d="M54.4 249.9l5.5-1.8v3.6z" fill="none" stroke="#231f20" stroke-width=".21"/>
<g font-size="3.5">
<text x="21" y="263.9" transform="rotate(-90 21 263.9)">Application Circuit 1</text>
<text x="100.5" y="270.1">—8—</text>
</g>
<g font-size="3.2">
<text x="87.8" y="84.3" transform="rotate(-90 87.8 84.3)">1</text>
<text x="87.8" y="93.7" transform="rotate(-90 87.8 93.7)">2</text>
<text x="87.8" y="103.1" transform="rotate(-90 87.8 103.1)">3</text>
<text x="87.8" y="112.5" transform="rotate(-90 87.8 112.5)">4</text>
<text x="87.8" y="121.9" transform="rotate(-90 87.8 121.9)">5</text>
<text x="87.8" y="131.3" transform="rotate(-90 87.8 131.3)">6</text>
<text x="87.8" y="140.7" transform="rotate(-90 87.8 140.7)">7</text>
<text x="87.8" y="150.1" transform="rotate(-90 87.8 150.1)">8</text>
<text x="87.8" y="159.5" transform="rotate(-90 87.8 159.5)">9</text>
</g>
<g font-size="2.8">
<text x="170.6" y="15.9">CXA1619BM/BS</text>
<text x="125.4" y="83.4" transform="rotate(-90 125.4 83.4)">8</text>
<text x="125.4" y="84.9" transform="rotate(-90 125.4 84.9)">2</text>
<text x="125.4" y="94.3" transform="rotate(-90 125.4 94.3)">27</text>
<text x="125.4" y="103.7" transform="rotate(-90 125.4 103.7)">26</text>
<text x="125.4" y="113.1" transform="rotate(-90 125.4 113.1)">25</text>
<text x="125.4" y="122.5" transform="rotate(-90 125.4 122.5)">2</text>
<text x="125.4" y="121" transform="rotate(-90 125.4 121)">4</text>
<text x="143.6" y="122.6" transform="rotate(-90 143.6 122.6)">D1</text>
<text x="125.4" y="131.9" transform="rotate(-90 125.4 131.9)">23</text>
<text x="141.5" y="129.7" transform="rotate(-90 141.5 129.7)">R7</text>
<text x="125.4" y="141.3" transform="rotate(-90 125.4 141.3)">22</text>
<text x="125.4" y="149.2" transform="rotate(-90 125.4 149.2)">1</text>
<text x="125.4" y="150.7" transform="rotate(-90 125.4 150.7)">2</text>
<text x="125.4" y="160.1" transform="rotate(-90 125.4 160.1)">2</text>
<text x="125.4" y="158.6" transform="rotate(-90 125.4 158.6)">0</text>
<text x="125.4" y="168" transform="rotate(-90 125.4 168)">9</text>
<text x="87.7" y="169.5" transform="rotate(-90 87.7 169.5)">10</text>
<text x="125.4" y="169.5" transform="rotate(-90 125.4 169.5)">1</text>
<text x="87.7" y="178.9" transform="rotate(-90 87.7 178.9)">11</text>
<text x="125.4" y="178.9" transform="rotate(-90 125.4 178.9)">18</text>
<text x="154.2" y="184.7" transform="rotate(-90 154.2 184.7)">CF2</text>
<text x="87.7" y="188.3" transform="rotate(-90 87.7 188.3)">12</text>
<text x="125.4" y="188.3" transform="rotate(-90 125.4 188.3)">17</text>
<text x="87.7" y="197.7" transform="rotate(-90 87.7 197.7)">13</text>
<text x="125.4" y="197.7" transform="rotate(-90 125.4 197.7)">16</text>
<text x="145.1" y="199.2" transform="rotate(-90 145.1 199.2)">R5</text>
<text x="147.9" y="199.2" transform="rotate(-90 147.9 199.2)">330</text>
<text x="87.7" y="207.2" transform="rotate(-90 87.7 207.2)">14</text>
<text x="125.4" y="207.2" transform="rotate(-90 125.4 207.2)">1</text>
<text x="125.4" y="205.6" transform="rotate(-90 125.4 205.6)">5</text>
<text x="137.8" y="206.9" transform="rotate(-90 137.8 206.9)">CF1</text>
<text x="133.1" y="220.2" transform="rotate(-90 133.1 220.2)">T1</text>
<text x="184" y="226.3" transform="rotate(-90 184 226.3)">Application circuits shown are typical examples illustrating the operation of the devices. Sony cannot assume responsibility for</text>
<text x="187.9" y="226.3" transform="rotate(-90 187.9 226.3)">any problems arising out of the use of these circuits or for any infringement of third party patent and other right due to same.</text>
</g>
<g font-size="2.8" fill="#231f20">
<text x="137.4" y="42.2" transform="rotate(-90 137.4 42.2)">BATT</text>
<text x="104.8" y="54.5" transform="rotate(-90 104.8 54.5)">S2</text>
<text x="122.9" y="58.7" transform="rotate(-90 122.9 58.7)">EPJ</text>
<text x="51.5" y="63.6" transform="rotate(-90 51.5 63.6)">RV1</text>
<text x="54.8" y="63.6" transform="rotate(-90 54.8 63.6)">50k</text>
<text x="62.1" y="63.6" transform="rotate(-90 62.1 63.6)">R2</text>
<text x="65.4" y="63.6" transform="rotate(-90 65.4 63.6)">10k</text>
<text x="72.8" y="76.1" transform="rotate(-90 72.8 76.1)">150</text>
<text x="145.7" y="81" transform="rotate(-90 145.7 81)">C21</text>
<text x="148.7" y="81" transform="rotate(-90 148.7 81)">220µ</text>
<text x="151.7" y="81" transform="rotate(-90 151.7 81)">10V</text>
<text x="72.8" y="85.7" transform="rotate(-90 72.8 85.7)">R3</text>
<text x="93.3" y="86.6" transform="rotate(-90 93.3 86.6)">GND</text>
<text x="120.5" y="86.1" transform="rotate(-90 120.5 86.1)">GND</text>
<text x="79.1" y="90.1" transform="rotate(-90 79.1 90.1)">CF3</text>
<text x="93.3" y="94.6" transform="rotate(-90 93.3 94.6)">FM</text>
<text x="117.1" y="94.9" transform="rotate(-90 117.1 94.9)">AF</text>
<text x="150" y="90.6" transform="rotate(-90 150 90.6)">C20</text>
<text x="153" y="90.6" transform="rotate(-90 153 90.6)">0.1µ</text>
<text x="54.3" y="99.3" transform="rotate(-90 54.3 99.3)">C4</text>
<text x="57.6" y="99.3" transform="rotate(-90 57.6 99.3)">6p</text>
<text x="72.1" y="99.9" transform="rotate(-90 72.1 99.9)">C8</text>
<text x="75.5" y="99.9" transform="rotate(-90 75.5 99.9)">4.7µ</text>
<text x="78.8" y="99.9" transform="rotate(-90 78.8 99.9)">50</text>
<text x="96.6" y="97.4" transform="rotate(-90 96.6 97.4)">DISCRI</text>
<text x="120.5" y="96.1" transform="rotate(-90 120.5 96.1)">OUT</text>
<text x="150" y="99.8" transform="rotate(-90 150 99.8)">C18</text>
<text x="153" y="99.8" transform="rotate(-90 153 99.8)">470µ</text>
<text x="156" y="99.8" transform="rotate(-90 156 99.8)">6.3V</text>
<text x="93.3" y="104.1" transform="rotate(-90 93.3 104.1)">NF</text>
<text x="129.2" y="109.1" transform="rotate(-90 129.2 109.1)">C19</text>
<text x="132.2" y="109.1" transform="rotate(-90 132.2 109.1)">0.1µ</text>
<text x="150" y="109.2" transform="rotate(-90 150 109.2)">C17</text>
<text x="153" y="109.2" transform="rotate(-90 153 109.2)">10µ</text>
<text x="156" y="109.2" transform="rotate(-90 156 109.2)">50V</text>
<text x="59" y="118.1" transform="rotate(-90 59 118.1)">L4</text>
<text x="93.3" y="114.3" transform="rotate(-90 93.3 114.3)">VOL</text>
<text x="117.1" y="115.5" transform="rotate(-90 117.1 115.5)">Ripple</text>
<text x="120.5" y="116.2" transform="rotate(-90 120.5 116.2)">FILTER V</text>
<text x="128.2" y="119" transform="rotate(-90 128.2 119)">C15</text>
<text x="130.7" y="119" transform="rotate(-90 130.7 119)">0.47µ</text>
<text x="133.1" y="119" transform="rotate(-90 133.1 119)">50V</text>
<text x="93.3" y="123.2" transform="rotate(-90 93.3 123.2)">AM</text>
<text x="96.6" y="124.1" transform="rotate(-90 96.6 124.1)">OSC</text>
<text x="117.1" y="123" transform="rotate(-90 117.1 123)">AF</text>
<text x="120.5" y="122.6" transform="rotate(-90 120.5 122.6)">IN</text>
<text x="54.3" y="127" transform="rotate(-90 54.3 127)">C3</text>
<text x="57.6" y="127" transform="rotate(-90 57.6 127)">22p</text>
<text x="75.4" y="128.6" transform="rotate(-90 75.4 128.6)">R1</text>
<text x="78.7" y="128.6" transform="rotate(-90 78.7 128.6)">100k</text>
<text x="150" y="128.3" transform="rotate(-90 150 128.3)">C16</text>
<text x="153" y="128.3" transform="rotate(-90 153 128.3)">0.022µ</text>
<text x="75.4" y="136.7" transform="rotate(-90 75.4 136.7)">C7</text>
<text x="78.7" y="136.7" transform="rotate(-90 78.7 136.7)">1p</text>
<text x="93.3" y="132.7" transform="rotate(-90 93.3 132.7)">AFC</text>
<text x="117.1" y="133.1" transform="rotate(-90 117.1 133.1)">DET</text>
<text x="120.5" y="133.3" transform="rotate(-90 120.5 133.3)">OUT</text>
<text x="141.9" y="136.2" transform="rotate(-90 141.9 136.2)">R6</text>
<text x="144.4" y="136.2" transform="rotate(-90 144.4 136.2)">1k</text>
<text x="150" y="137.5" transform="rotate(-90 150 137.5)">C14</text>
<text x="153" y="137.5" transform="rotate(-90 153 137.5)">4.7µ</text>
<text x="156" y="137.5" transform="rotate(-90 156 137.5)">50V</text>
<text x="93.3" y="141.7" transform="rotate(-90 93.3 141.7)">FM</text>
<text x="96.6" y="142.7" transform="rotate(-90 96.6 142.7)">OSC</text>
<text x="117.1" y="142.5" transform="rotate(-90 117.1 142.5)">AFC</text>
<text x="120.5" y="142.7" transform="rotate(-90 120.5 142.7)">AGC</text>
<text x="53.4" y="146.9" transform="rotate(-90 53.4 146.9)">L3</text>
<text x="106.7" y="149.5" transform="rotate(-90 106.7 149.5)">CXA1619BM</text>
<text x="150" y="147" transform="rotate(-90 150 147)">C13</text>
<text x="153" y="147" transform="rotate(-90 153 147)">10µ</text>
<text x="156" y="147" transform="rotate(-90 156 147)">50V</text>
<text x="56.3" y="154" transform="rotate(-90 56.3 154)">C2</text>
<text x="59.6" y="154" transform="rotate(-90 59.6 154)">18p</text>
<text x="93.3" y="151.3" transform="rotate(-90 93.3 151.3)">Reg</text>
<text x="96.6" y="151.7" transform="rotate(-90 96.6 151.7)">OUT</text>
<text x="117.1" y="151.8" transform="rotate(-90 117.1 151.8)">AFC</text>
<text x="120.5" y="152" transform="rotate(-90 120.5 152)">AGC</text>
<text x="93.3" y="160.7" transform="rotate(-90 93.3 160.7)">FM</text>
<text x="96.6" y="160.6" transform="rotate(-90 96.6 160.6)">RF</text>
<text x="117.1" y="159.6" transform="rotate(-90 117.1 159.6)">IF</text>
<text x="150" y="165.4" transform="rotate(-90 150 165.4)">C12</text>
<text x="153" y="165.4" transform="rotate(-90 153 165.4)">10µ</text>
<text x="156" y="165.4" transform="rotate(-90 156 165.4)">50V</text>
<text x="53.4" y="172.1" transform="rotate(-90 53.4 172.1)">L2</text>
<text x="93.3" y="169.9" transform="rotate(-90 93.3 169.9)">AM</text>
<text x="96.6" y="171.4" transform="rotate(-90 96.6 171.4)">RF IN</text>
<text x="120.5" y="172.7" transform="rotate(-90 120.5 172.7)">METER GND</text>
<text x="56.3" y="175.1" transform="rotate(-90 56.3 175.1)">C1</text>
<text x="59.6" y="175.1" transform="rotate(-90 59.6 175.1)">2p</text>
<text x="93.3" y="179.5" transform="rotate(-90 93.3 179.5)">NC</text>
<text x="120.5" y="179.6" transform="rotate(-90 120.5 179.6)">NC</text>
<text x="93.3" y="188.5" transform="rotate(-90 93.3 188.5)">FM</text>
<text x="96.6" y="190.1" transform="rotate(-90 96.6 190.1)">RF IN</text>
<text x="117.1" y="188.8" transform="rotate(-90 117.1 188.8)">FM</text>
<text x="120.5" y="189.8" transform="rotate(-90 120.5 189.8)">IF IN</text>
<text x="53.4" y="193.8" transform="rotate(-90 53.4 193.8)">L1</text>
<text x="80.9" y="194.8" transform="rotate(-90 80.9 194.8)">C6</text>
<text x="83.9" y="194.8" transform="rotate(-90 83.9 194.8)">0.01µ</text>
<text x="93.3" y="197.5" transform="rotate(-90 93.3 197.5)">FE</text>
<text x="73.5" y="203.9" transform="rotate(-90 73.5 203.9)">C5</text>
<text x="76.5" y="203.9" transform="rotate(-90 76.5 203.9)">10µ</text>
<text x="117.1" y="198.1" transform="rotate(-90 117.1 198.1)">AM</text>
<text x="93.3" y="210.3" transform="rotate(-90 93.3 210.3)">FM/AM</text>
<text x="96.6" y="210.9" transform="rotate(-90 96.6 210.9)">FE OUT GND</text>
<text x="113.8" y="210.7" transform="rotate(-90 113.8 210.7)">FM/AM</text>
<text x="117.1" y="210.1" transform="rotate(-90 117.1 210.1)">BAND</text>
<text x="120.5" y="211.6" transform="rotate(-90 120.5 211.6)">SELECT IF IN</text>
<text x="132.5" y="234.7" transform="rotate(-90 132.5 234.7)">C11</text>
<text x="135.3" y="234.7" transform="rotate(-90 135.3 234.7)">100p</text>
<text x="142.7" y="235.6" transform="rotate(-90 142.7 235.6)">R4</text>
<text x="146" y="235.6" transform="rotate(-90 146 235.6)">2.2k</text>
<text x="68" y="240.2" transform="rotate(-90 68 240.2)">BPF</text>
<text x="153.2" y="241.2" transform="rotate(-90 153.2 241.2)">C10</text>
<text x="156" y="241.2" transform="rotate(-90 156 241.2)">0.01µ</text>
<text x="136.1" y="251.1" transform="rotate(-90 136.1 251.1)">S1</text>
<text x="52.8" y="252.9" transform="rotate(-90 52.8 252.9)">ANT</text>
<text x="139.3" y="256.4" transform="rotate(-90 139.3 256.4)">FM</text>
<text x="150.3" y="256.4" transform="rotate(-90 150.3 256.4)">AM</text>
</g>
<text font-size="2.1" fill="#231f20" x="120.5" y="103" transform="rotate(-90 120.5 103)">CC</text>
</svg>
